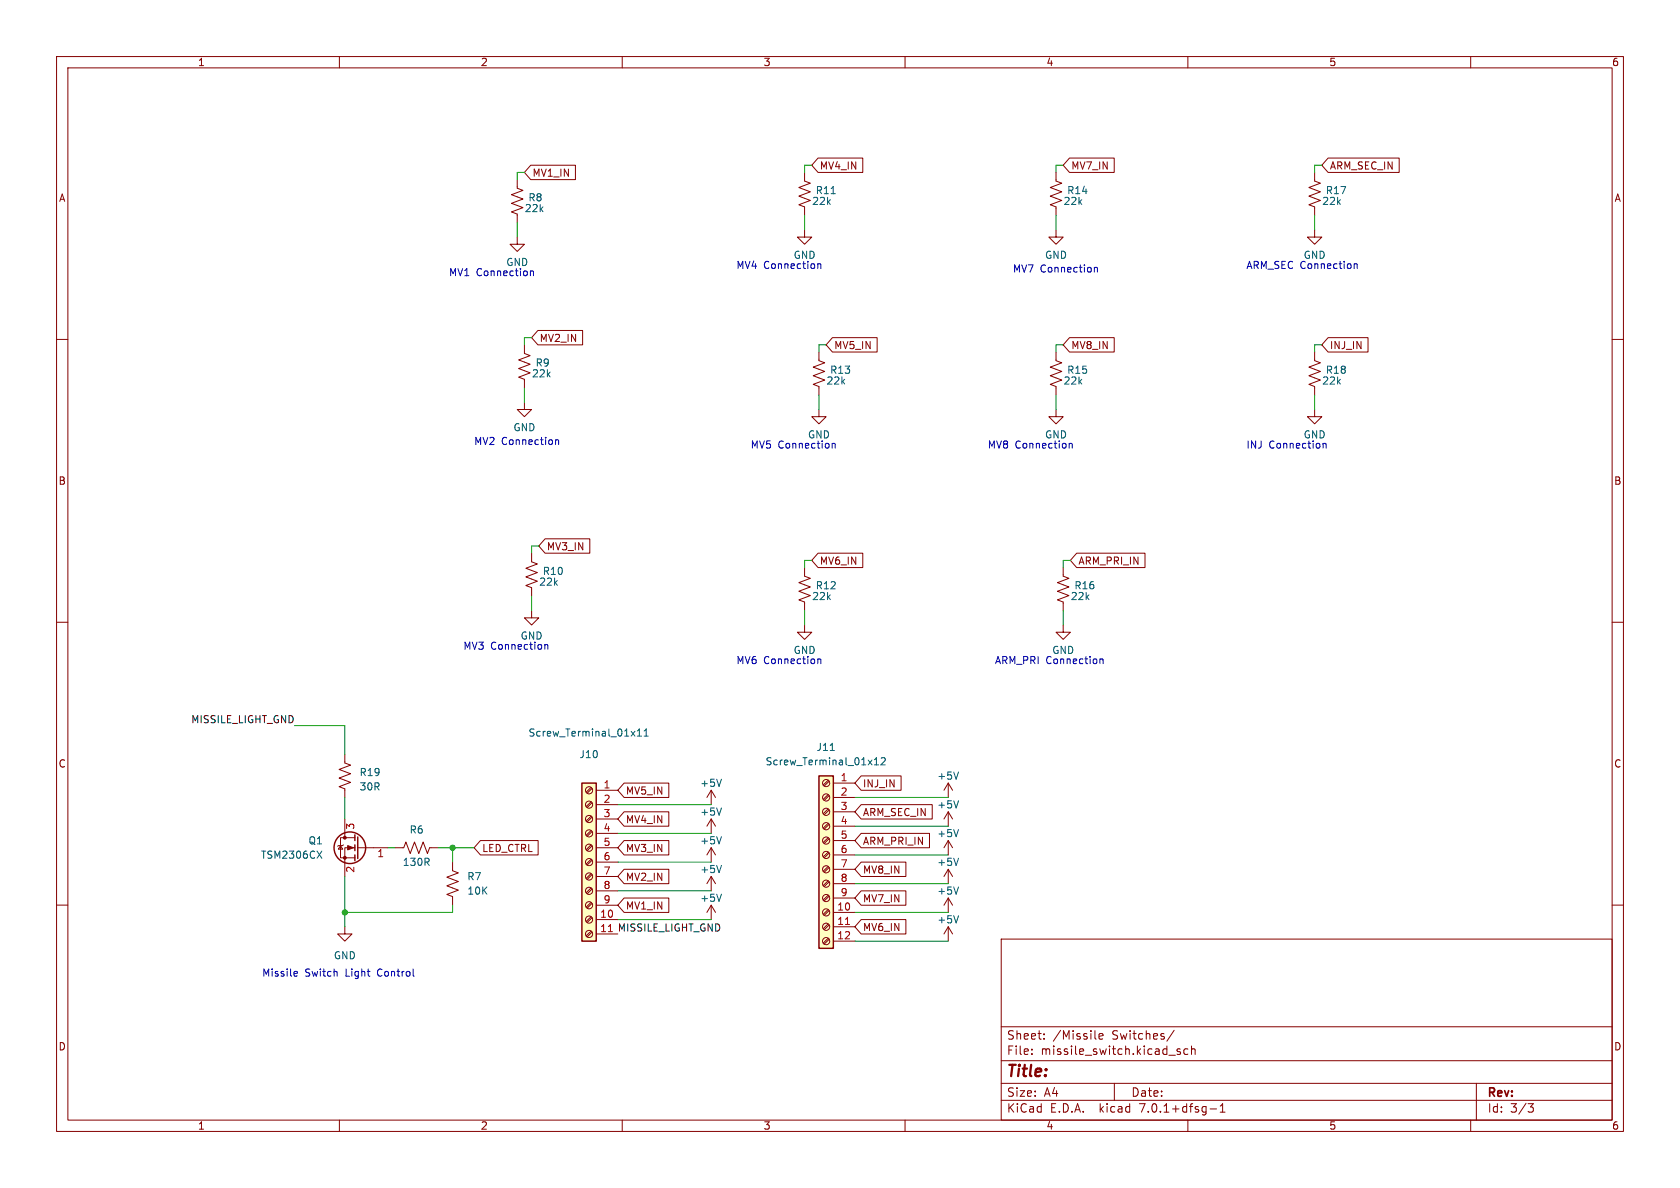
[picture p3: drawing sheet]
<svg xmlns="http://www.w3.org/2000/svg" width="297mm" height="210mm" viewBox="0 0 297 210" stroke-linecap="round" stroke-linejoin="round" font-family="sans-serif">
<g fill="none" stroke="#840000" stroke-width=".18">
<path d="M10 10h277v190h-277zM12 12h273v186h-273zM60 10v2M110 10v2M160 10v2M210 10v2M260 10v2M91.4 31.8v1.5l1.1 .4-2.1 .7 2.1 .8-2.1 .7 2.1 .8-2.1 .8 1 .3v1.6M93.8 29.2h7.9v2.6h-7.9l-1.1-1.3zM142.2 30.5v1.5l1.1 .4-2.1 .7 2.1 .8-2.1 .8 2.1 .7-2.1 .8 1 .4v1.5M144.6 27.9h7.9v2.6h-7.9l-1.1-1.3zM186.7 30.5v1.5l1 .4-2 .7 2 .8-2 .8 2 .7-2 .8 1 .4v1.5"/>
<path d="M189.1 27.9h7.9v2.6h-7.9l-1.1-1.3zM232.4 30.5v1.5l1 .4-2 .7 2 .8-2 .8 2 .7-2 .8 1 .4v1.5M234.8 27.9h12.6v2.6h-12.6l-1.1-1.3zM10 60h2M91.4 41.9v1.3h1.3l-1.3 1.3-1.2-1.3h1.2M95.1 58.4h7.9v2.6h-7.9l-1.1-1.3zM142.2 40.6v1.3h1.3l-1.3 1.3-1.2-1.3h1.2M147.2 59.7h7.9v2.5h-7.9l-1.2-1.2zM186.7 40.6v1.3h1.3l-1.3 1.3-1.3-1.3h1.3M189.1 59.7h7.9v2.5h-7.9l-1.1-1.2zM232.4 40.6v1.3h1.3l-1.3 1.3-1.3-1.3h1.3M234.8 59.7h7.1v2.5h-7.1l-1.1-1.2z"/>
<path d="M285 60h2M92.7 61v1.5l1 .4-2 .7 2 .8-2 .8 2 .7-2 .8 1 .4v1.5M92.7 71.1v1.3h1.3l-1.3 1.3-1.3-1.3h1.3M144.8 62.2v1.6l1 .3-2 .8 2 .8-2 .7 2 .8-2 .7 1 .4v1.6M144.8 72.4v1.3h1.2l-1.2 1.2-1.3-1.2h1.3M186.7 62.2v1.6l1 .3-2 .8 2 .8-2 .7 2 .8-2 .7 1 .4v1.6M186.7 72.4v1.3h1.3l-1.3 1.2-1.3-1.2h1.3M232.4 62.2v1.6l1 .3-2 .8 2 .8-2 .7 2 .8-2 .7 1 .4v1.6M232.4 72.4v1.3h1.3l-1.3 1.2-1.3-1.2h1.3M94 97.8v1.5l1 .4-2 .8 2 .7-2 .8 2 .7-2 .8 1 .4v1.5M96.4 95.2h7.9v2.6h-7.9l-1.2-1.3zM144.6 97.8h7.9v2.5h-7.9l-1.1-1.2z"/>
<path d="M190.3 97.8h12.1v2.5h-12.1l-1.1-1.2zM10 110h2M94 108v1.2h1.2l-1.2 1.3-1.3-1.3h1.3M142.2 100.3v1.6l1.1 .3-2.1 .8 2.1 .8-2.1 .7 2.1 .8-2.1 .7 1 .4v1.6M142.2 110.5v1.3h1.3l-1.3 1.2-1.2-1.2h1.2M188 100.3v1.6l1 .3-2.1 .8 2.1 .8-2.1 .7 2.1 .8-2.1 .7 1.1 .4v1.6M188 110.5v1.3h1.2l-1.2 1.2-1.3-1.2h1.3M285 110h2M61 133.4v1.5l1 .4-2.1 .7 2.1 .8-2.1 .7 2.1 .8-2.1 .8 1.1 .3v1.6M104.5 139.2l-.9 .8M104.7 139.4l-.9 .8M105.4 139.7h3.8"/>
<path d="M110.3 138.4h7.9v2.6h-7.9l-1.1-1.3zM125.7 139.7l-.7 1.3M125.7 139.7v2.5M125.7 139.7l.8 1.3M146.4 137.9l-.9 .9M146.6 138.1l-.9 .8M147.3 138.4h3.8M152.2 137.2h7.1v2.5h-7.1l-1.1-1.3zM167.6 138.4v2.6M167.6 138.4l-.7 1.3M167.6 138.4l.8 1.3M10 160h2"/>
<path d="M60.2 149.5l.4 .6h-.8zM60.7 149.4l-.1 .1h-.8l-.1 .1M61 144.8v3.3M62.7 149.9h-1.7v5M62.7 148.1h-2.5v3.5h2.5M63.2 149.9h5.4M69.8 149.9h1.6l.4-1.1 .7 2.1 .8-2.1 .7 2.1 .8-2.1 .8 2.1 .3-1h1.6M80 152.4v1.5l1 .4-2 .8 2 .7-2 .8 2 .8-2 .7 1 .4v1.5M84.9 148.6h10.2v2.5h-10.2l-1.1-1.2zM104.5 159.5l-.9 .9M104.5 157l-.9 .8M104.5 154.4l-.9 .9"/>
<path d="M104.5 151.9l-.9 .8M104.5 149.4l-.9 .8M104.5 146.8l-.9 .9M104.5 144.3l-.9 .8M104.5 141.7l-.9 .9M104.7 159.7l-.9 .8M104.7 157.1l-.9 .9M104.7 154.6l-.9 .8M104.7 152.1l-.9 .8M104.7 149.5l-.9 .9M104.7 147l-.9 .8M104.7 144.4l-.9 .9"/>
<path d="M104.7 141.9l-.9 .8M105.4 142.2h3.8M105.4 144.8h3.8M105.4 147.3h3.8M105.4 149.9h3.8M105.4 152.4h3.8M105.4 154.9h3.8M105.4 157.5h3.8M110.3 148.6h7.9v2.5h-7.9l-1.1-1.2zM110.3 158.7h7.9v2.6h-7.9l-1.1-1.3zM110.3 143.5h7.9v2.6h-7.9l-1.1-1.3zM110.3 153.7h7.9v2.5h-7.9l-1.1-1.3z"/>
<path d="M125.7 144.8v2.5M125.7 149.9v2.5M125.7 154.9v2.6M125.7 149.9l-.7 1.2M125.7 149.9l.8 1.2M125.7 144.8l-.7 1.3M125.7 144.8l.8 1.3M125.7 154.9l-.7 1.3M125.7 154.9l.8 1.3M146.4 158.2l-.9 .9M146.4 155.7l-.9 .8M146.4 153.2l-.9 .8"/>
<path d="M146.4 150.6l-.9 .9M146.4 148.1l-.9 .8M146.4 145.5l-.9 .9M146.4 143l-.9 .8M146.4 140.5l-.9 .8M146.6 158.4l-.9 .9M146.6 155.9l-.9 .8M146.6 153.3l-.9 .9M146.6 150.8l-.9 .8M146.6 148.3l-.9 .8M146.6 145.7l-.9 .9M146.6 143.2l-.9 .8"/>
<path d="M146.6 140.6l-.9 .9M147.3 141h3.8M147.3 143.5h3.8M147.3 146.1h3.8M147.3 148.6h3.8M147.3 151.1h3.8M147.3 153.7h3.8M147.3 156.2h3.8M147.3 158.8h3.8M152.2 142.2h12.6v2.6h-12.6l-1.1-1.3zM152.2 147.3h12.1v2.6h-12.1l-1.1-1.3zM152.2 152.4h7.9v2.5h-7.9l-1.1-1.2z"/>
<path d="M152.2 157.5h7.9v2.5h-7.9l-1.1-1.2zM167.6 143.5l-.7 1.3M167.6 143.5v2.6M167.6 148.6v2.5M167.6 153.7v2.5M167.6 158.8v2.5M167.6 143.5l.8 1.3M167.6 148.6l-.7 1.3M167.6 148.6l.8 1.3M167.6 158.8l-.7 1.2M167.6 158.8l.8 1.2M167.6 153.7l-.7 1.2"/>
<path d="M167.6 153.7l.8 1.2M285 160h2M61 163.8v1.3h1.2l-1.2 1.3-1.3-1.3h1.3M104.5 164.6l-.9 .8M104.5 162.1l-.9 .8M104.7 164.8l-.9 .8M104.7 162.2l-.9 .9M105.4 162.6h3.8M105.4 165.1h3.8M105.4 160h3.8M125.7 160v2.6M125.7 160l-.7 1.3"/>
<path d="M125.7 160l.8 1.3M146.4 165.9l-.9 .8M146.4 163.3l-.9 .9M146.4 160.8l-.9 .8M146.6 166l-.9 .9M146.6 163.5l-.9 .8M146.6 161l-.9 .8M147.3 161.3h3.8M147.3 163.8h3.8M147.3 166.4h3.8M152.2 162.6h7.9v2.5h-7.9l-1.1-1.3zM167.6 163.8v2.6"/>
<path d="M167.6 163.8l-.7 1.3M167.6 163.8l.8 1.3M177 166h108v32h-108zM60 198v2M110 198v2M160 198v2M177 194.5h108M177 191.5h108M177 187.5h108M177 181.5h108M182.4 186.3v.1M182.4 185.5v.1"/>
<path d="M184.6 183.6v.1M184.6 182.8v.1M193.6 183.6l.2 .1M194.3 183.2l.7-.1-.1-.3-.4-.1-.2 .2 .1 .7h.5M197 191.5v3M207.6 182.1l-1.3 2M208.6 185.5l-.3-.1-.2 .2v.2l.5 .2v.3h-.5M210 198v2M210 185.5l-.4-.1-.3 .3v.4l.1 .2h.6M210.6 185.5l.3-.1 .3 .1 .1 .9M210.6 184.9v1.5M213.9 196h1.2"/>
<path d="M215.7 196.6h.9M215.7 195.5l.4-.4v1.5M260 198v2M261 191.5v6.5M270.1 195.1h1l-.5 .6 .4 .1 .1 .5-.3 .3h-.4"/>
<circle cx="104.1" cy="139.7" r=".63"/>
<circle cx="146" cy="138.4" r=".63"/>
<circle cx="104.1" cy="142.2" r=".63"/>
<circle cx="104.1" cy="152.4" r=".63"/>
<circle cx="104.1" cy="144.8" r=".63"/>
<circle cx="104.1" cy="149.9" r=".63"/>
<circle cx="104.1" cy="147.3" r=".63"/>
<circle cx="104.1" cy="157.5" r=".63"/>
<circle cx="104.1" cy="154.9" r=".63"/>
<circle cx="146" cy="153.7" r=".63"/>
<circle cx="146" cy="146" r=".63"/>
<circle cx="146" cy="158.7" r=".63"/>
<circle cx="146" cy="156.2" r=".63"/>
<circle cx="146" cy="151.1" r=".63"/>
<circle cx="146" cy="141" r=".63"/>
<circle cx="146" cy="143.5" r=".63"/>
<circle cx="146" cy="148.6" r=".63"/>
<circle cx="104.1" cy="160" r=".63"/>
<circle cx="104.1" cy="162.6" r=".63"/>
<circle cx="104.1" cy="165.1" r=".63"/>
<circle cx="146" cy="163.8" r=".63"/>
<circle cx="146" cy="166.4" r=".63"/>
<circle cx="146" cy="161.3" r=".63"/>
</g>
<g fill="#ffffc2" stroke="#ffffc2" stroke-width=".18">
<path d="M102.9 138.4h2.5v28h-2.5z"/>
<path d="M144.8 137.2h2.5v30.4h-2.5z"/>
</g>
<g fill="none" stroke="#840000" stroke-width=".25">
<path d="M102.9 138.4h2.5v28h-2.5zM144.8 137.2h2.5v30.4h-2.5zM62.7 147.6v1M62.7 149.4v1M62.7 151.1v1M63.2 148v3.8"/>
<circle cx="61.8" cy="149.9" r="2.79"/>
</g>
<g fill="none" stroke="#006464" stroke-width=".18">
<path d="M111.6 129.3l.6 .8M112.2 129.3l-.6 .8M112.7 130.1h.7M112.7 129.2l.3-.3v1.2M113.9 130.1h.7M113.9 129.2l.3-.3v1.2M127.5 137.7l-.4 1.3M146.8 132.7h.7M154.6 135.2h.7M154.6 134.3l.3-.4v1.3M155.8 134.1l.5-.2 .2 .4-.8 .9h.8M169.5 136.5l-.5 1.2"/>
<path d="M56.1 150.4l.8 1.3M56.9 150.4l-.8 1.3M127.5 147.9l-.4 1.3M127.5 142.8l-.4 1.3M127.5 158.1l-.4 1.2M127.5 153l-.4 1.3M169.5 141.6l-.5 1.2M169.5 146.6l-.5 1.3M169.5 156.8l-.5 1.3M169.5 151.7l-.5 1.3M169.5 161.9l-.5 1.2"/>
</g>
<g fill="#840000" stroke="#840000" stroke-width=".18">
<path d="M61.5 149.5l1 .4-1 .3z"/>
<circle cx="61" cy="151.6" r=".25"/>
<circle cx="61" cy="148.1" r=".25"/>
</g>
<path d="M149.5 163.4h.7" fill="none" stroke="#a90000" stroke-width=".18"/>
<g fill="none" stroke="#0000c2" stroke-width=".18">
<path d="M93.8 47.9v.8M93.8 48l.1-.1 .4 .1v.7M144.6 46.7l.1-.1 .4 .1v.8M144.6 46.6v.9M193.5 47.3v.8M193.5 47.4l.1-.1h.3l.1 .8M239.4 46.6v.9M239.4 46.7l.2-.1 .3 .1v.8M98.2 77.7v.9M98.2 77.9l.2-.2 .3 .1 .1 .8M147.1 78.5l.2-.1h.3l.1 .8M147.1 78.4v.8"/>
<path d="M189 78.4v.8M189 78.5l.2-.1h.3l.1 .8M233.9 78.5l.2-.1h.3v.8M233.9 78.4v.8M96.3 113.9v.9M96.3 114.1l.2-.2 .3 .1 .1 .8M144.6 116.5v.8M144.6 116.6l.1-.1h.4v.8M194.5 116.6l.1-.1h.3l.1 .8M194.5 116.5v.8M52.2 171.7l.3 .1 .1 .2-.6 .1M52.5 172.5l-.3 .1"/>
<path d="M73 172.4l.2 .2"/>
</g>
<g fill="none" stroke="#009600" stroke-width=".18">
<path d="M91.4 39.4v2.5M92.7 30.5h-1.3v1.3M142.2 38.1v2.5M143.5 29.2h-1.3v1.3M186.7 38.1v2.5M188 29.2h-1.3v1.3M232.4 38.1v2.5M233.7 29.2h-1.3v1.3M94 59.7h-1.3v1.3M92.7 68.6v2.5M144.8 69.9v2.5M146 61h-1.2v1.2"/>
<path d="M186.7 69.9v2.5M188 61h-1.3v1.2M232.4 69.9v2.5M233.7 61h-1.3v1.2M95.2 96.5h-1.2v1.3M143.5 99.1h-1.3v1.2M189.2 99.1h-1.2v1.2M94 105.4v2.6M142.2 108v2.5M188 108v2.5M52.1 128.3h8.9v5.1M61 141v3.8"/>
<path d="M61 154.9v8.9M68.6 149.9h1.2M77.5 149.9h6.3M80 149.9v2.5M109.2 157.5h16.5M109.2 147.3h16.5M109.2 142.2h16.5M109.2 152.4h16.5M151.1 156.2h16.5M151.1 151.1h16.5M151.1 141h16.5M151.1 146.1h16.5"/>
<path d="M80 160v1.3h-19M109.2 162.6h16.5M151.1 161.3h16.5M151.1 166.4h16.5"/>
</g>
<g fill="#009600" stroke="#009600" stroke-width=".18">
<circle cx="80" cy="149.9" r=".46"/>
<circle cx="61" cy="161.3" r=".46"/>
</g>
<text font-size="2.8" fill="#840000" x="178" y="190.8">Title:</text>
<g font-size="2.1" fill="#840000">
<text x="178" y="183.9">Sheet:</text>
<text x="186.2" y="183.9">/Missile</text>
<text x="196.6" y="183.9">Switches/</text>
<text x="178" y="186.6">File:</text>
<text x="184" y="186.6">missile_switch.kicad_sch</text>
<text x="178" y="196.8">KiCad</text>
<text x="178" y="194">Size:</text>
<text x="184.6" y="194">A4</text>
<text x="185.7" y="196.8">E.D.A.</text>
<text x="194.4" y="196.8">kicad</text>
<text x="200" y="194">Date:</text>
<text x="201.5" y="196.8">7.0.1+dfsg-1</text>
<text x="263" y="194.2">Rev:</text>
<text x="263" y="196.8">Id:</text>
<text x="267" y="196.8">3/3</text>
</g>
<g font-size="1.8" fill="#840000">
<text x="35" y="11.8">1</text>
<text x="85" y="11.8">2</text>
<text x="135" y="11.8">3</text>
<text x="185" y="11.8">4</text>
<text x="235" y="11.8">5</text>
<text x="285" y="11.8">6</text>
<text x="10.4" y="35.8">A</text>
<text x="94.1" y="31.4">MV1_IN</text>
<text x="144.9" y="30.1">MV4_IN</text>
<text x="189.4" y="30.1">MV7_IN</text>
<text x="235.1" y="30.1">ARM_SEC_IN</text>
<text x="285.4" y="35.8">A</text>
<text x="95.4" y="60.6">MV2_IN</text>
<text x="147.5" y="61.9">MV5_IN</text>
<text x="189.4" y="61.9">MV8_IN</text>
<text x="235.1" y="61.9">INJ_IN</text>
<text x="10.3" y="85.8">B</text>
<text x="285.3" y="85.8">B</text>
<text x="96.7" y="97.4">MV3_IN</text>
<text x="144.9" y="100">MV6_IN</text>
<text x="190.7" y="100">ARM_PRI_IN</text>
<text x="10.3" y="135.8">C</text>
<text x="285.3" y="135.8">C</text>
<text x="110.6" y="140.6">MV5_IN</text>
<text x="152.6" y="139.3">INJ_IN</text>
<text x="110.6" y="145.7">MV4_IN</text>
<text x="152.6" y="144.4">ARM_SEC_IN</text>
<text x="152.6" y="149.5">ARM_PRI_IN</text>
<text x="85.2" y="150.8">LED_CTRL</text>
<text x="110.6" y="150.8">MV3_IN</text>
<text x="110.6" y="155.9">MV2_IN</text>
<text x="152.6" y="154.6">MV8_IN</text>
<text x="110.6" y="160.9">MV1_IN</text>
<text x="152.6" y="159.7">MV7_IN</text>
<text x="152.6" y="164.7">MV6_IN</text>
<text x="10.3" y="185.8">D</text>
<text x="285.3" y="185.8">D</text>
<text x="35" y="199.8">1</text>
<text x="85" y="199.8">2</text>
<text x="135" y="199.8">3</text>
<text x="185" y="199.8">4</text>
<text x="235" y="199.8">5</text>
<text x="285" y="199.8">6</text>
</g>
<g font-size="1.8" fill="#006464">
<text x="93.4" y="35.8">R8</text>
<text x="144.2" y="34.5">R11</text>
<text x="188.6" y="34.5">R14</text>
<text x="234.3" y="34.5">R17</text>
<text x="92.7" y="37.7">22k</text>
<text x="143.5" y="36.4">22k</text>
<text x="188" y="36.4">22k</text>
<text x="233.7" y="36.4">22k</text>
<text x="184.7" y="45.9">GND</text>
<text x="94.6" y="65">R9</text>
<text x="94" y="66.9">22k</text>
<text x="146.1" y="68.1">22k</text>
<text x="146.7" y="66.2">R13</text>
<text x="188" y="68.1">22k</text>
<text x="188.6" y="66.2">R15</text>
<text x="233.7" y="68.1">22k</text>
<text x="234.3" y="66.2">R18</text>
<text x="90.7" y="76.4">GND</text>
<text x="95.9" y="101.8">R10</text>
<text x="95.3" y="103.7">22k</text>
<text x="143.5" y="106.2">22k</text>
<text x="144.2" y="104.3">R12</text>
<text x="189.2" y="106.2">22k</text>
<text x="189.9" y="104.3">R16</text>
<text x="93.4" y="130.4">Screw_Terminal_01x11</text>
<text x="63.5" y="137.4">R19</text>
<text x="102.4" y="134.2">J10</text>
<text x="135.3" y="135.4">Screw_Terminal_01x12</text>
<text x="144.3" y="132.9">J11</text>
<text x="165.6" y="138">+5V</text>
<text x="63.5" y="139.9">30R</text>
<text x="123.7" y="139.3">+5V</text>
<text x="165.6" y="143.1">+5V</text>
<text x="54.5" y="149.4">Q1</text>
<text x="72.4" y="147.5">R6</text>
<text x="123.7" y="149.4">+5V</text>
<text x="123.7" y="144.3">+5V</text>
<text x="165.6" y="148.1">+5V</text>
<text x="46.1" y="152">TSM2306CX</text>
<text x="71.1" y="153.2">130R</text>
<text x="82.6" y="155.8">R7</text>
<text x="123.7" y="154.5">+5V</text>
<text x="165.6" y="153.2">+5V</text>
<text x="82.6" y="158.3">10K</text>
<text x="123.7" y="159.6">+5V</text>
<text x="165.6" y="158.3">+5V</text>
<text x="165.6" y="163.4">+5V</text>
<text x="59" y="169.7">GND</text>
</g>
<g font-size="1.8" fill="#0000c2">
<text x="89.4" y="47.2">GND</text>
<text x="130.2" y="47.6">MV4 Connection</text>
<text x="140.2" y="45.9">GND</text>
<text x="220.3" y="47.6">ARM_SEC Connection</text>
<text x="230.4" y="45.9">GND</text>
<text x="79.4" y="48.9">MV1 Connection</text>
<text x="179.1" y="48.3">MV7 Connection</text>
<text x="142.8" y="77.7">GND</text>
<text x="184.7" y="77.7">GND</text>
<text x="230.4" y="77.7">GND</text>
<text x="83.8" y="78.7">MV2 Connection</text>
<text x="132.7" y="79.4">MV5 Connection</text>
<text x="174.6" y="79.4">MV8 Connection</text>
<text x="220.3" y="79.4">INJ</text>
<text x="224.3" y="79.4">Connection</text>
<text x="92" y="113.2">GND</text>
<text x="81.9" y="114.9">MV3 Connection</text>
<text x="130.2" y="117.5">MV6 Connection</text>
<text x="140.2" y="115.8">GND</text>
<text x="175.9" y="117.5">ARM_PRI Connection</text>
<text x="186" y="115.8">GND</text>
<text x="46.4" y="172.7">Missile</text>
<text x="53.9" y="172.7">Switch</text>
<text x="61.1" y="172.7">Light</text>
<text x="66.9" y="172.7">Control</text>
</g>
<g font-size="1.8" fill="#0f0f0f">
<text x="33.7" y="127.9">MISSILE_LIGHT_GND</text>
<text x="106" y="164.8">11 MISSILE_LIGHT_GND</text>
</g>
<g font-size="1.8" fill="#a90000">
<text x="106.6" y="139.4">1</text>
<text x="106.6" y="142">2</text>
<text x="148.6" y="138.2">1</text>
<text x="148.6" y="140.7">2</text>
<text x="148.6" y="143.3">3</text>
<text x="62.9" y="146.7" transform="rotate(-90 62.9 146.7)">3</text>
<text x="106.6" y="144.5">3</text>
<text x="106.6" y="147.1">4</text>
<text x="106.6" y="149.6">5</text>
<text x="148.6" y="145.8">4</text>
<text x="148.6" y="148.3">5</text>
<text x="62.9" y="154.3" transform="rotate(-90 62.9 154.3)">2</text>
<text x="66.6" y="151.8">1</text>
<text x="106.6" y="152.1">6</text>
<text x="106.6" y="154.7">7</text>
<text x="148.6" y="150.9">6</text>
<text x="148.6" y="153.4">7</text>
<text x="148.6" y="156">8</text>
<text x="106.6" y="157.2">8</text>
<text x="106.6" y="159.8">9</text>
<text x="148" y="161">10</text>
<text x="148.6" y="158.5">9</text>
<text x="106" y="162.3">10</text>
<text x="148" y="163.6">11</text>
<text x="148" y="166.1">12</text>
</g>
</svg>
